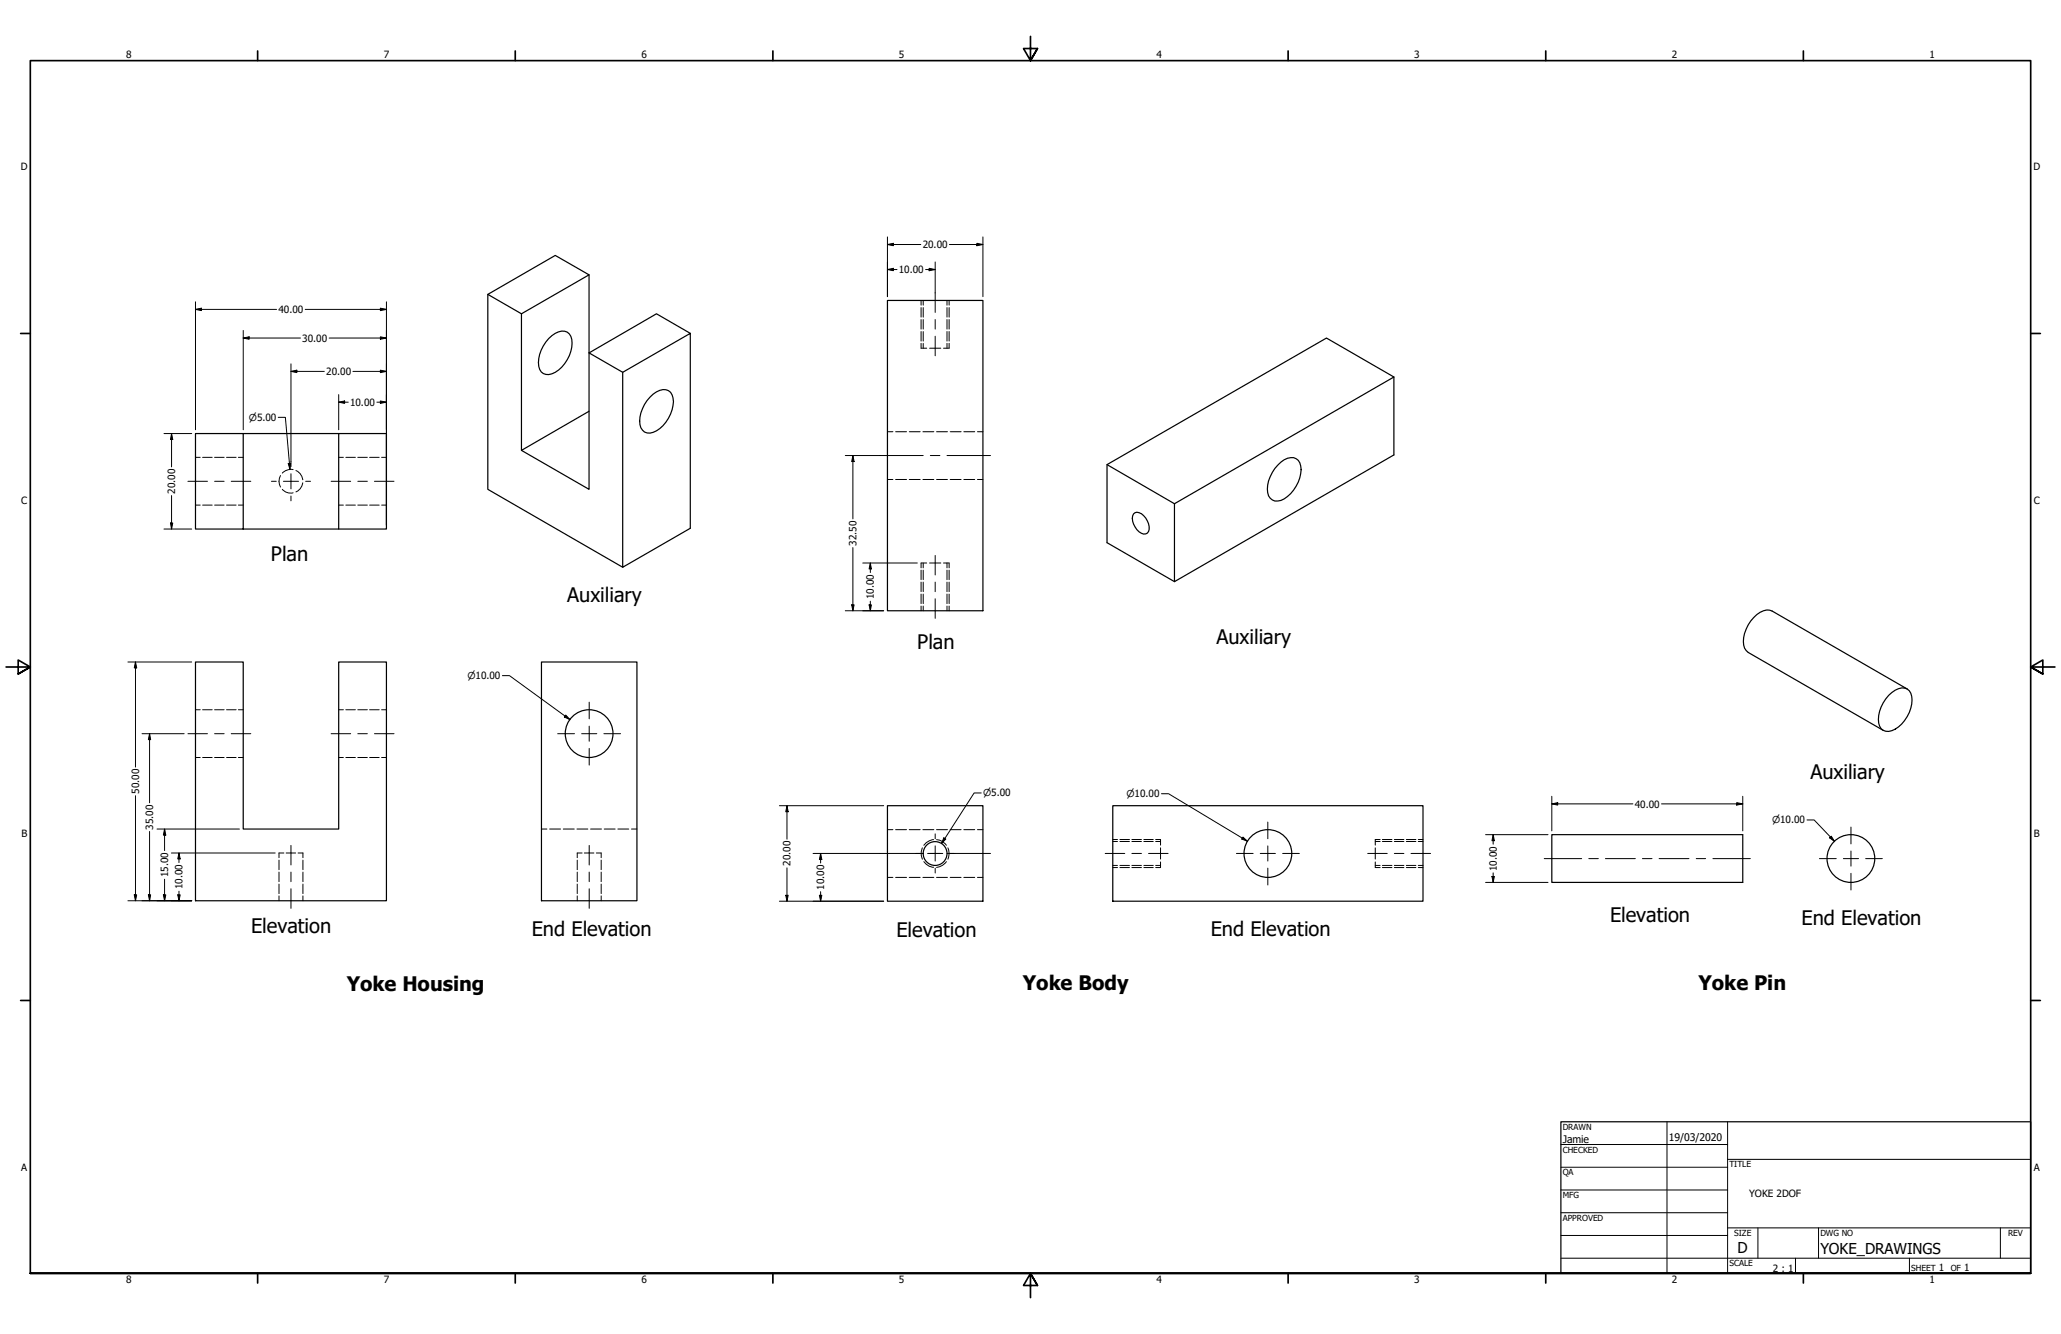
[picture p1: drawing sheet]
<svg xmlns="http://www.w3.org/2000/svg" width="864mm" height="559mm" viewBox="0 0 864 559" stroke-linecap="round" stroke-linejoin="round" font-family="sans-serif">
<!-- layer: Hidden (ANSI) -->
<g fill="none" stroke="#000" stroke-width=".42">
<path d="M386.8 125.9v1.9M386.8 128.8v4M386.8 133.9v4M386.8 138.9v4M396.8 125.9v1.9M396.8 128.8v4M396.8 133.9v4M396.8 138.9v4M386 145.9h2.3M386.8 143.8v2.1M389.5 145.9h4.7M395.4 145.9h2.3"/>
<path d="M396.8 143.8v2.1M81.9 191.6h2M84.9 191.6h4M89.9 191.6h4M94.9 191.6h4M99.9 191.6h2M117.5 199.2a4.9 4.9 0 0 0 0 4.8M122.8 196.7a4.8 4.8 0 0 0-4.5 1.5M124 197.1a4.8 4.8 0 0 1 2.9 3.9M141.9 191.6h2M144.9 191.6h4M149.9 191.6h4"/>
<path d="M154.9 191.6h4M159.9 191.6h2M371.9 180.8h2.2M375.3 180.8h4.6M381 180.8h4.6M386.7 180.8h4.6M392.4 180.8h4.6M398.1 180.8h4.6M403.9 180.8h4.5M409.6 180.8h2.3M81.9 211.6h2M84.9 211.6h4"/>
<path d="M89.9 211.6h4M94.9 211.6h4M99.9 211.6h2M118.3 205a4.5 4.5 0 0 0 4.5 1.4M126.9 202.2a4.8 4.8 0 0 1-2.9 3.9M141.9 211.6h2M144.9 211.6h4M149.9 211.6h4M154.9 211.6h4M159.9 211.6h2M371.9 200.9h2.2M375.3 200.9h4.6"/>
<path d="M381 200.9h4.6M386.7 200.9h4.6M392.4 200.9h4.6M398.1 200.9h4.6M403.9 200.9h4.5M409.6 200.9h2.3M386 235.8h2.3M386.8 235.8v2.1M386.8 238.8v4M389.5 235.8h4.7M395.4 235.8h2.3M396.8 235.8v2.1"/>
<path d="M396.8 238.8v4M386.8 243.8v4M386.8 248.9v4M386.8 253.9v1.9M396.8 243.8v4M396.8 248.9v4M396.8 253.9v1.9M81.9 297.3h2M84.9 297.3h4M89.9 297.3h4M94.9 297.3h4M99.9 297.3h2"/>
<path d="M141.9 297.3h2M144.9 297.3h4M149.9 297.3h4M154.9 297.3h4M159.9 297.3h2M81.9 317.3h2M84.9 317.3h4M89.9 317.3h4M94.9 317.3h4M99.9 317.3h2M141.9 317.3h2M144.9 317.3h4"/>
<path d="M149.9 317.3h4M154.9 317.3h4M159.9 317.3h2M118.9 357.3h-2v2M119.9 357.3h4M124.9 357.3h2v2M226.9 347.3h2.3M230.3 347.3h4.6M236 347.3h4.6M241.7 347.3h4.6M243.9 357.3h-2v2M244.9 357.3h4"/>
<path d="M247.5 347.3h4.5M249.9 357.3h2v2M253.2 347.3h4.5M258.9 347.3h4.6M264.6 347.3h2.3M371.9 347.5h2.2M375.3 347.5h4.6M381 347.5h4.6M386.7 347.5h4.6M392.4 347.5h4.6M398.1 347.5h4.6M403.9 347.5h4.5"/>
<path d="M409.6 347.5h2.3M466.3 352.5h1.9M469.3 352.5h4M474.3 352.5h4M479.3 352.5h3.9M484.3 352.5h2M486.3 351.7v2.3M486.3 355.2v4.7M576.3 352.5h2M576.3 351.7v2.3M576.3 355.2v4.7M579.2 352.5h4"/>
<path d="M584.3 352.5h4M589.3 352.5h4M594.3 352.5h2M116.9 360.3v4M116.9 365.3v4M116.9 370.3v4M116.9 375.3v2M126.9 360.3v4M126.9 365.3v4M126.9 370.3v4M126.9 375.3v2M241.9 360.3v4"/>
<path d="M241.9 365.3v4M241.9 370.3v4M241.9 375.3v2M251.9 360.3v4M251.9 365.3v4M251.9 370.3v4M251.9 375.3v2M371.9 367.5h2.2M375.3 367.5h4.6M381 367.5h4.6M386.7 367.5h4.6M392.4 367.5h4.6"/>
<path d="M398.1 367.5h4.6M403.9 367.5h4.5M409.6 367.5h2.3M466.3 362.5h1.9M469.3 362.5h4M474.3 362.5h4M479.3 362.5h3.9M484.3 362.5h2M486.3 361.1v2.3M576.3 362.5h2M576.3 361.1v2.3M579.2 362.5h4"/>
<path d="M584.3 362.5h4M589.3 362.5h4M594.3 362.5h2"/>
</g>
<!-- layer: Visible (ANSI) -->
<g fill="none" stroke="#000" stroke-width=".51">
<path d="M246.8 115.1v32.7l14.1 8.2 28.3-16.4v81.7l-28.3 16.3v-81.6M204.4 123.3l28.3-16.3 14.1 8.1-28.3 16.3zM204.4 123.3v81.7l56.5 32.6M218.5 131.4v57.3l28.3-16.4M289.2 139.6l-14.1-8.2-28.3 16.4v57.2l-28.3-16.3M371.9 125.9h40v129.9h-40zM229.9 141.8a7 7 0 0 1 7.8-2.7 6.9 6.9 0 0 1 1.5 8 13.2 13.2 0 0 1-9.3 9.8 4.1 4.1 0 0 1-4.3-5 15.6 15.6 0 0 1 4.3-10.1zM584.1 157.9l-28.3-16.3-91.9 53v32.7l28.2 16.3M272.4 166.3a6.8 6.8 0 0 1 7.7-2.7 6.9 6.9 0 0 1 1.5 8 13.3 13.3 0 0 1-9.2 9.8 4.2 4.2 0 0 1-4.4-5 15.8 15.8 0 0 1 4.4-10.1zM81.9 181.6h20v40h-20zM101.9 181.6h40M463.9 194.6l28.2 16.4 92-53.1v32.7l-92 53v-32.6"/>
<path d="M535.4 194.8a6.6 6.6 0 0 1 7.7-2.6 6.9 6.9 0 0 1 1.5 8 13.4 13.4 0 0 1-9.2 9.7 4.2 4.2 0 0 1-4.3-5 15.8 15.8 0 0 1 4.3-10.1zM475 215.3a2.66 2.66 0 0 1 4.2 .7 6.7 6.7 0 0 1 2.1 6.6 2.37 2.37 0 0 1-4 .2 6.8 6.8 0 0 1-2.3-7.5zM101.9 221.6h40v-40h20v40h-20M81.9 277.3h20v70h40v-70h20v100h-80zM226.9 277.3h40v100h-40zM791.4 291.3a7 7 0 0 1 7.7-2.7 6.9 6.9 0 0 1 1.6 8 13.2 13.2 0 0 1-9.3 9.8 4.1 4.1 0 0 1-4.3-5 15.6 15.6 0 0 1 4.3-10.1zM799.1 288.6l-56.5-32.6a6.8 6.8 0 0 0-7.7 2.6 13.4 13.4 0 0 0-3.9 12.9l1.5 1.8 56.6 32.6M371.9 337.5h40v40h-40zM466.3 337.5h130v40h-130zM650.2 349.6h80v20h-80z"/>
<circle cx="246.9" cy="307.3" r="10"/>
<circle cx="391.8" cy="357.5" r="5"/>
<circle cx="531.3" cy="357.5" r="10"/>
<circle cx="775.6" cy="359.6" r="10"/>
</g>
<!-- layer: Hidden Narrow (ANSI) -->
<g fill="none" stroke="#000" stroke-width=".42">
<path d="M386 125.9v1.9M386 128.8v4M386 133.9v4M386 138.9v4M397.7 125.9v1.9M397.7 128.8v4M397.7 133.9v4M397.7 138.9v4M386 143.8v2.1M397.7 143.8v2.1M386 235.8v2.1M386 238.8v4"/>
<path d="M397.7 235.8v2.1M397.7 238.8v4M386 243.8v4M386 248.9v4M386 253.9v1.9M397.7 243.8v4M397.7 248.9v4M397.7 253.9v1.9M386.5 355.2a5.4 5.4 0 0 0 0 4.7M391.2 351.7a5.7 5.7 0 0 0-4.1 2.4M392.4 351.7a5.5 5.5 0 0 1 4.2 2.4M397.2 355.2a5.8 5.8 0 0 1 0 4.7"/>
<path d="M466.3 351.7h1.9M469.3 351.7h4M474.3 351.7h4M479.3 351.7h3.9M484.3 351.7h2M576.3 351.7h2M579.2 351.7h4M584.3 351.7h4M589.3 351.7h4M594.3 351.7h2M387.1 360.9a5.1 5.1 0 0 0 4.1 2.4M396.6 360.9a5.8 5.8 0 0 1-4.2 2.4"/>
<path d="M466.3 363.4h1.9M469.3 363.4h4M474.3 363.4h4M479.3 363.4h3.9M484.3 363.4h2M576.3 363.4h2M579.2 363.4h4M584.3 363.4h4M589.3 363.4h4M594.3 363.4h2"/>
</g>
<!-- layer: Border (ANSI) -->
<g fill="none" stroke="#000" stroke-width=".7">
<path d="M431.8 15.2v10.2l-2.9-5.1h5.8l-2.9 5.1 2.9-5.1M107.9 21.3v4.1M215.9 21.3v4.1M323.8 21.3v4.1M539.8 21.3v4.1M647.7 21.3v4.1M755.6 21.3v4.1M8.6 139.7h4.1M850.9 139.7h4.1M2.5 279.4h10.2l-5.1-2.9v5.8l5.1-2.9-5.1 2.9M861.1 279.4h-10.2l5.1-2.9v5.8l-5.1-2.9 5.1 2.9M8.6 419.1h4.1"/>
<path d="M850.9 419.1h4.1M12.7 533.4v-508h838.2v508h-838.2h838.2M107.9 533.4v4.1M215.9 533.4v4.1M323.8 533.4v4.1M434.7 538.5l-2.9-5.1 2.9 5.1h-5.8l2.9-5.1v10.2M539.8 533.4v4.1M647.7 533.4v4.1M755.6 533.4v4.1"/>
</g>
<!-- layer: Title (ANSI) -->
<g fill="none" stroke="#000" stroke-width=".42">
<path d="M654 479.4h69.9M698.5 469.9v63.5M723.9 469.9v63.5M654 488.9h69.9M654 498.5h69.9M723.9 485.6h127M654 508h69.9M654 517.5h69.9M723.9 514.3h127M736.6 514.3v12.7M762 514.3v12.7M838.2 514.3v12.7"/>
<path d="M654 527h196.9M752.3 527v6.4M800.1 527v6.4"/>
</g>
<path d="M654 469.9h196.9v63.5h-196.9z" fill="none" stroke="#000" stroke-width=".51"/>
<!-- layer: Dimension (ANSI) -->
<g fill="none" stroke="#000" stroke-width=".42">
<path d="M371.9 99.3v25M411.9 99.3v25M371.9 102.4l2.4-.5v1zM371.9 112.9l2.4-.5v1zM371.9 102.4h13.9M371.9 112.9h4M387.9 112.9h4M389.3 112.4l2.6 .5-2.6 .5zM391.9 109.7v13M397.8 102.4h14.1M409.3 101.9l2.6 .5-2.6 .5zM81.9 129.6l2.5-.5v1z"/>
<path d="M81.9 129.6h34M81.9 126.4v53.6M101.9 138.4v41.6M127.9 129.6h34M159.4 129.1l2.5 .5-2.5 .5zM161.9 126.4v75.1M101.9 141.6l2.5-.5v1zM101.9 141.6h24M121.9 155.6l2.5-.5v1zM121.9 155.6h14M121.9 152.4v41M137.9 141.6h24"/>
<path d="M147.9 155.6h14M159.4 155.1l2.5 .5-2.5 .5zM159.4 141.1l2.5 .5-2.5 .5zM116.6 174.8h3l1.9 21.8M141.9 168.5l2.5-.5v1zM141.9 168.5h4M141.9 165.3v14.7M157.9 168.5h4M159.4 168l2.5 .5-2.5 .5zM68.7 181.6h11.6M71.9 181.6l.5 2.5h-1zM71.9 181.6v14"/>
<path d="M120.8 194.2l1-.1-.3 2.5zM354.2 190.8h14.5M357.4 190.8l.5 2.6h-1zM357.4 190.8v26.6M71.4 219.1h1l-.5 2.5zM71.9 207.6v14M161.9 201.7v18.3M68.7 221.6h11.6M357.4 229.4v26.4M361.5 235.8h22.9M364.7 235.8l.4 2.5h-.9zM364.7 235.8v4"/>
<path d="M354.2 255.8h16.1M356.9 253.4h1l-.5 2.4zM364.2 253.4h.9l-.4 2.4zM364.7 251.8v4M53.6 277.3h26.7M56.8 277.3l.5 2.5h-1zM56.8 277.3v44M210.5 283h3l25.3 18.4M237 299.5l1.8 1.9-2.3-1zM59.5 307.3h17.7M62.7 307.3l.4 2.5h-.9zM62.7 307.3v29"/>
<path d="M56.8 333.3v44M326.6 337.5h43.7M329.8 337.5l.5 2.5h-1.1zM329.8 337.5v14M411.2 332.2h-3l-13.7 21.1M486.7 332.5h2.9l33.1 19.9M650.2 336.7l2.5-.5v1zM650.2 336.7h34M650.2 333.6v14.4M696.2 336.7h34M727.7 336.2l2.5 .5-2.5 .5zM730.2 333.6v14.4"/>
<path d="M62.7 348.3v29M65.8 347.3h34.5M69 347.3l.5 2.5h-1zM69 347.3v9M71.8 357.3h43.5M75 357.3l.5 2.5h-1zM75 357.3v4M340.7 357.5h28M343.9 357.5l.5 2.5h-1.1zM343.9 357.5v4M395.5 351l.8 .5-1.8 1.8zM520.8 350.6l1.9 1.8-2.4-.9z"/>
<path d="M622.5 349.6h26.2M625.7 349.6l.5 2.6h-1zM625.7 349.6v4M757.2 343.5h3l8.5 8.9M766.6 351l.7-.7 1.4 2.1zM53.6 377.3h26.7M56.3 374.8h1l-.5 2.5zM62.2 374.8h.9l-.4 2.5zM68.5 374.8h1l-.5 2.5zM69 368.3v9M74.5 374.8h1l-.5 2.5zM75 373.3v4"/>
<path d="M326.6 377.5h43.7M329.2 375h1.1l-.5 2.5zM329.8 363.5v14M343.3 375h1.1l-.5 2.5zM343.9 373.5v4M622.5 369.6h26.2M625.2 367.2h1l-.5 2.4zM625.7 365.6v4"/>
</g>
<g fill="#000">
<path d="M371.9 102.4l2.4-.5v1z" fill-rule="evenodd"/>
<path d="M371.9 112.9l2.4-.5v1z" fill-rule="evenodd"/>
<path d="M389.3 112.4l2.6 .5-2.6 .5z" fill-rule="evenodd"/>
<path d="M409.3 101.9l2.6 .5-2.6 .5z" fill-rule="evenodd"/>
<path d="M81.9 129.6l2.5-.5v1z" fill-rule="evenodd"/>
<path d="M159.4 129.1l2.5 .5-2.5 .5z" fill-rule="evenodd"/>
<path d="M101.9 141.6l2.5-.5v1z" fill-rule="evenodd"/>
<path d="M121.9 155.6l2.5-.5v1z" fill-rule="evenodd"/>
<path d="M159.4 155.1l2.5 .5-2.5 .5z" fill-rule="evenodd"/>
<path d="M159.4 141.1l2.5 .5-2.5 .5z" fill-rule="evenodd"/>
<path d="M141.9 168.5l2.5-.5v1z" fill-rule="evenodd"/>
<path d="M159.4 168l2.5 .5-2.5 .5z" fill-rule="evenodd"/>
<path d="M71.9 181.6l.5 2.5h-1z" fill-rule="evenodd"/>
<path d="M120.8 194.2l1-.1-.3 2.5z" fill-rule="evenodd"/>
<path d="M357.4 190.8l.5 2.6h-1z" fill-rule="evenodd"/>
<path d="M71.4 219.1h1l-.5 2.5z" fill-rule="evenodd"/>
<path d="M364.7 235.8l.4 2.5h-.9z" fill-rule="evenodd"/>
<path d="M356.9 253.4h1l-.5 2.4z" fill-rule="evenodd"/>
<path d="M364.2 253.4h.9l-.4 2.4z" fill-rule="evenodd"/>
<path d="M56.8 277.3l.5 2.5h-1z" fill-rule="evenodd"/>
<path d="M62.7 307.3l.4 2.5h-.9z" fill-rule="evenodd"/>
<path d="M237 299.5l1.8 1.9-2.3-1z" fill-rule="evenodd"/>
<path d="M650.2 336.7l2.5-.5v1z" fill-rule="evenodd"/>
<path d="M727.7 336.2l2.5 .5-2.5 .5z" fill-rule="evenodd"/>
<path d="M69 347.3l.5 2.5h-1z" fill-rule="evenodd"/>
<path d="M75 357.3l.5 2.5h-1z" fill-rule="evenodd"/>
<path d="M329.8 337.5l.5 2.5h-1.1z" fill-rule="evenodd"/>
<path d="M395.5 351l.8 .5-1.8 1.8z" fill-rule="evenodd"/>
<path d="M520.8 350.6l1.9 1.8-2.4-.9z" fill-rule="evenodd"/>
<path d="M625.7 349.6l.5 2.6h-1z" fill-rule="evenodd"/>
<path d="M766.6 351l.7-.7 1.4 2.1z" fill-rule="evenodd"/>
<path d="M56.3 374.8h1l-.5 2.5z" fill-rule="evenodd"/>
<path d="M62.2 374.8h.9l-.4 2.5z" fill-rule="evenodd"/>
<path d="M68.5 374.8h1l-.5 2.5z" fill-rule="evenodd"/>
<path d="M74.5 374.8h1l-.5 2.5z" fill-rule="evenodd"/>
<path d="M329.2 375h1.1l-.5 2.5z" fill-rule="evenodd"/>
<path d="M343.3 375h1.1l-.5 2.5z" fill-rule="evenodd"/>
<path d="M343.9 357.5l.5 2.5h-1.1z" fill-rule="evenodd"/>
<path d="M625.2 367.2h1l-.5 2.4z" fill-rule="evenodd"/>
</g>
<!-- layer: Centerline (ANSI) -->
<g fill="none" stroke="#000" stroke-width=".42">
<path d="M391.9 122.7v8.2M391.9 133.9v4M391.9 140.8v8.2M368.7 190.8h18.1M389.8 190.8h4M396.8 190.8h18.2M78.7 201.6h8.2M89.9 201.6h4M96.9 201.6h8.2M138.7 201.6h8.2M149.9 201.6h4M156.9 201.6h8.2"/>
<path d="M391.9 232.7v8.2M391.9 243.8v4M391.9 250.8v8.2M78.7 307.3h8.2M89.9 307.3h4M96.9 307.3h8.2M138.7 307.3h8.2M149.9 307.3h4M156.9 307.3h8.2M121.9 354.1v8.2M246.9 354.1v8.2M368.7 357.5h18.1"/>
<path d="M389.8 357.5h4M396.8 357.5h18.2M463.1 357.5h8.2M474.3 357.5h4M481.3 357.5h8.2M573.1 357.5h8.2M584.3 357.5h4M591.2 357.5h8.2M647.1 359.7h15.6M665.7 359.7h4M672.7 359.7h12.5M688.2 359.7h4"/>
<path d="M695.2 359.7h12.5M710.8 359.7h3.9M717.7 359.7h15.7M121.9 365.3v4M121.9 372.3v8.2M246.9 365.3v4M246.9 372.3v8.2"/>
</g>
<!-- layer: Center Mark (ANSI) -->
<g fill="none" stroke="#000" stroke-width=".42">
<path d="M121.9 193.4v2.1M121.9 198.4v6.4M113.7 201.6h2.1M118.7 201.6h6.4M121.9 207.8v2M128.1 201.6h2M246.9 294.1v7M233.7 307.3h7M243.7 307.3h6.4M246.9 304.2v6.3M246.9 313.5v7M253 307.3h7"/>
<path d="M383.7 357.5h2M388.7 357.5h6.3M391.9 349.3v2M391.9 354.3v6.4M398 357.5h2M518.1 357.5h7M528.1 357.5h6.3M531.2 344.4v6.9M531.2 354.3v6.4M537.5 357.5h6.9M762.4 359.7h7M772.4 359.7h6.4"/>
<path d="M775.6 346.5v7M775.6 356.5v6.3M781.7 359.7h7M391.9 363.7v2M531.2 363.7v7M775.6 365.8v7"/>
</g>
<g font-size="8.4">
<text x="113.5" y="235.1">Plan</text>
<text x="237.7" y="252.3">Auxiliary</text>
<text x="509.7" y="269.6">Auxiliary</text>
<text x="384.4" y="271.7">Plan</text>
<text x="758.6" y="326.4">Auxiliary</text>
<text x="674.6" y="386.2">Elevation</text>
<text x="754.9" y="387.3">End Elevation</text>
<text x="105.2" y="390.8">Elevation</text>
<text x="222.8" y="392.2">End Elevation</text>
<text x="375.6" y="392.5">Elevation</text>
<text x="507.3" y="391.9">End Elevation</text>
<text x="145.3" y="415">Yoke Housing</text>
<text x="428.6" y="414.7">Yoke Body</text>
<text x="711.7" y="414.7">Yoke Pin</text>
</g>
<g font-size="6.3">
<text x="728.1" y="524.9">D</text>
<text x="762.8" y="525.4">YOKE_DRAWINGS</text>
</g>
<g font-size="4.4">
<text x="654.8" y="478.6">Jamie</text>
<text x="699.3" y="478">19/03/2020</text>
</g>
<g font-size="4.2">
<text x="52.8" y="24.4">8</text>
<text x="160.8" y="24.4">7</text>
<text x="268.7" y="24.4">6</text>
<text x="376.7" y="24.4">5</text>
<text x="484.6" y="24.4">4</text>
<text x="592.6" y="24.4">3</text>
<text x="700.5" y="24.4">2</text>
<text x="808.5" y="24.4">1</text>
<text x="8.8" y="71.4">D</text>
<text x="852" y="71.4">D</text>
<text x="386.7" y="103.9">20.00</text>
<text x="376.6" y="114.4">10.00</text>
<text x="116.7" y="131.1">40.00</text>
<text x="126.7" y="143.1">30.00</text>
<text x="136.7" y="157.1">20.00</text>
<text x="146.7" y="170">10.00</text>
<text x="73.4" y="206.8" transform="rotate(-90 73.4 206.8)">20.00</text>
<text x="8.9" y="211.1">C</text>
<text x="852.2" y="211.1">C</text>
<text x="358.9" y="228.5" transform="rotate(-90 358.9 228.5)">32.50</text>
<text x="366.2" y="251.1" transform="rotate(-90 366.2 251.1)">10.00</text>
<text x="58.3" y="332.5" transform="rotate(-90 58.3 332.5)">50.00</text>
<text x="685" y="338.3">40.00</text>
<text x="64.2" y="347.5" transform="rotate(-90 64.2 347.5)">35.00</text>
<text x="9" y="350.8">B</text>
<text x="852.2" y="350.8">B</text>
<text x="331.3" y="362.7" transform="rotate(-90 331.3 362.7)">20.00</text>
<text x="627.2" y="364.9" transform="rotate(-90 627.2 364.9)">10.00</text>
<text x="70.5" y="367.5" transform="rotate(-90 70.5 367.5)">15.00</text>
<text x="76.5" y="372.5" transform="rotate(-90 76.5 372.5)">10.00</text>
<text x="345.4" y="372.7" transform="rotate(-90 345.4 372.7)">10.00</text>
<text x="8.9" y="490.5">A</text>
<text x="852.2" y="490.5">A</text>
<text x="732.9" y="501.3">YOKE 2DOF</text>
<text x="742.9" y="532.6">2 : 1</text>
<text x="812.4" y="532.6">1</text>
<text x="823" y="532.6">1</text>
<text x="52.8" y="537.5">8</text>
<text x="160.8" y="537.5">7</text>
<text x="268.7" y="537.5">6</text>
<text x="376.7" y="537.5">5</text>
<text x="484.6" y="537.5">4</text>
<text x="592.6" y="537.5">3</text>
<text x="700.5" y="537.5">2</text>
<text x="808.5" y="537.5">1</text>
</g>
<g font-size="4">
<text x="104.3" y="176.3">⌀5.00</text>
<text x="195.9" y="284.5">⌀10.00</text>
<text x="411.9" y="333.6">⌀5.00</text>
<text x="472" y="333.9">⌀10.00</text>
<text x="742.5" y="344.9">⌀10.00</text>
</g>
<g font-size="3.5">
<text x="654.8" y="473.2">DRAWN</text>
<text x="654.8" y="482.8">CHECKED</text>
<text x="724.7" y="488.9">TITLE</text>
<text x="654.8" y="492.3">QA</text>
<text x="654.8" y="501.8">MFG</text>
<text x="654.8" y="511.4">APPROVED</text>
<text x="726.7" y="517.7">SIZE</text>
<text x="762.8" y="517.7">DWG NO</text>
<text x="841.4" y="517.7">REV</text>
<text x="724.7" y="530.4">SCALE</text>
<text x="800.9" y="532.6">SHEET</text>
<text x="817.4" y="532.6">OF</text>
</g>
</svg>
